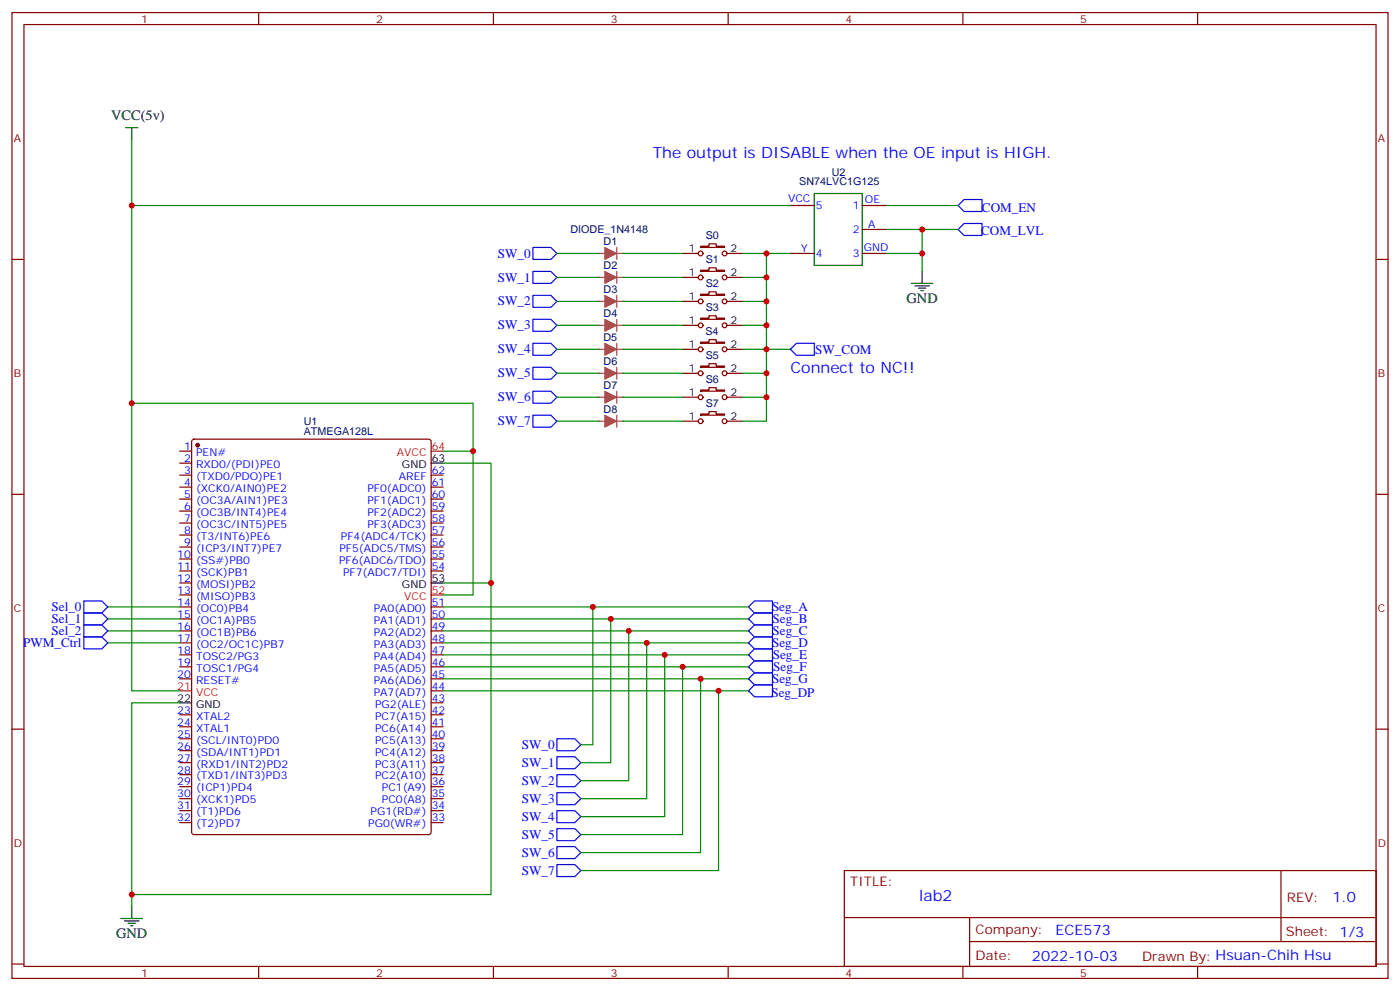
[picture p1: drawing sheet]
<svg xmlns="http://www.w3.org/2000/svg" width="412mm" height="292mm" viewBox="0 0 412 292" stroke-linecap="round" stroke-linejoin="round" font-family="sans-serif">
<g fill="none" stroke="#870000" stroke-width=".35">
<path d="M3.5 3.7h405.4v284.3h-405.4zM7.1 7.2h398.2v277.3h-398.2zM76.2 3.7v3.5M145.3 3.7v3.5M214.5 3.7v3.5M283.6 3.7v3.5M352.8 3.7v3.5M3.5 76.4h3.6M405.3 76.4h3.6M52.9 132.8h3.5M52.9 136.3h3.5M52.9 139.9h3.5"/>
<path d="M56.7 129.5l.4-.2h69.2l.6 .4 .1 115.3-.5 .7h-69.4l-.6-.5-.1-115.2zM127 139.9h3.5M3.5 145.5h3.6M52.9 143.4h3.5M52.9 146.9h3.5M52.9 150.5h3.5M52.9 154h3.5M52.9 157.5h3.5M127 143.4h3.5M127 146.9h3.5M127 150.5h3.5M127 154h3.5"/>
<path d="M127 157.5h3.5M405.3 145.5h3.6M52.9 161h3.5M52.9 164.6h3.5M52.9 168.1h3.5M52.9 171.6h3.5M52.9 175.2h3.5M52.9 178.7h3.5M127 161h3.5M127 164.6h3.5M127 168.1h3.5M127 178.7h3.5"/>
<path d="M52.9 182.2h3.5M52.9 185.7h3.5M52.9 189.3h3.5M52.9 192.8h3.5M52.9 196.3h3.5M52.9 199.8h3.5M127 182.2h3.5M127 185.7h3.5M127 189.3h3.5M127 192.8h3.5M127 196.3h3.5M127 199.8h3.5"/>
<path d="M3.5 214.7h3.6M52.9 210.4h3.5M52.9 214h3.5M52.9 217.5h3.5M127 210.4h3.5M127 214h3.5M127 217.5h3.5M127 206.9h3.5M127 203.4h3.5M405.3 214.7h3.6M52.9 221h3.5M52.9 224.5h3.5"/>
<path d="M52.9 228.1h3.5M52.9 231.6h3.5M52.9 235.1h3.5M52.9 238.7h3.5M127 221h3.5M127 224.5h3.5M127 228.1h3.5M127 231.6h3.5M127 235.1h3.5M127 238.7h3.5M52.9 242.2h3.5M127 242.2h3.5"/>
<path d="M248.7 256.3h156.6v28.2h-156.6zM377.3 256.3v20.9M248.7 270.1h156.5M285.6 277.2h119.6M285.6 270.1v14.2M3.5 283.8h3.6M76.2 284.5v3.5M145.3 284.5v3.5M214.5 284.5v3.5M283.6 284.5v3.5M352.8 284.5v3.5M405.3 283.8h3.6"/>
</g>
<circle cx="58.2" cy="131.1" r=".53" fill="#870000" stroke="#870000" stroke-width=".35"/>
<path d="M127 132.8h3.5M127 175.2h3.5M52.9 203.4h3.5" fill="none" stroke="#f00" stroke-width=".35"/>
<path d="M37 37.6h3.6M38.8 37.6v3.5M127 136.3h3.5M127 171.6h3.5M52.9 206.9h3.5M35.6 270.4h6.4M36.7 271.1h4.2M37.7 271.8h2.2M38.5 272.5h.7M38.8 266.9v3.5" fill="none" stroke="#000" stroke-width=".35"/>
<g fill="none" stroke="#008700" stroke-width=".35">
<path d="M38.8 41.1v162.3h14.1M38.8 118.7h100.5v56.5h-8.8M130.5 136.3h14.1v35.3M130.5 132.8h8.8M31.7 178.7h21.2M130.5 171.6h14.1v91.7h-105.8M130.5 178.7h90M174.6 178.7v40.6h-3.5M31.7 189.3h21.2M31.7 185.7h21.2M31.7 182.2h21.2M130.5 199.8h90"/>
<path d="M130.5 196.3h90M130.5 192.8h90M130.5 189.3h90M130.5 185.7h90M130.5 182.2h90M179.9 182.2v42.3h-8.8M185.2 185.7v44.1h-14.1M190.5 189.3v45.8h-19.4M195.8 192.8v47.6h-24.7M201.1 196.3v49.4h-30M206.4 199.8v51.2h-35.3M52.9 206.9h-14.1v60"/>
<path d="M130.5 203.4h90M211.7 203.4v52.9h-40.6"/>
</g>
<g fill="none" stroke="#00f" stroke-width=".35">
<path d="M157 72.8h5.3l1.7 1.8-1.7 1.8h-5.3zM157 79.9h5.3l1.7 1.8-1.7 1.7h-5.3zM157 87h5.3l1.7 1.7-1.7 1.8h-5.3zM157 94h5.3l1.7 1.8-1.7 1.7h-5.3zM157 108.1h5.3l1.7 1.8-1.7 1.8h-5.3zM157 101.1h5.3l1.7 1.7-1.7 1.8h-5.3zM157 115.2h5.3l1.7 1.7-1.7 1.8h-5.3zM157 122.2h5.3l1.7 1.8-1.7 1.8h-5.3zM24.7 176.9h5.3l1.7 1.8-1.7 1.7h-5.3zM222.2 176.9h5.3v3.5h-5.3l-1.7-1.7zM24.7 180.4h5.3l1.7 1.8-1.7 1.8h-5.3zM24.7 184h5.3l1.7 1.7-1.7 1.8h-5.3z"/>
<path d="M24.7 187.5h5.3l1.7 1.8-1.7 1.7h-5.3zM222.2 180.4h5.3v3.6h-5.3l-1.7-1.8zM222.2 184h5.3v3.5h-5.3l-1.7-1.8zM222.2 187.5h5.3v3.5h-5.3l-1.7-1.7zM222.2 191h5.3v3.6h-5.3l-1.7-1.8zM222.2 194.6h5.3v3.5h-5.3l-1.7-1.8zM222.2 198.1h5.3v3.5h-5.3l-1.7-1.8zM164 217.5h5.3l1.8 1.8-1.8 1.7h-5.3zM222.2 201.6h5.3v3.5h-5.3l-1.7-1.7zM164 222.8h5.3l1.8 1.7-1.8 1.8h-5.3zM164 228.1h5.3l1.8 1.7-1.8 1.8h-5.3zM164 233.4h5.3l1.8 1.7-1.8 1.8h-5.3z"/>
<path d="M164 238.7h5.3l1.8 1.7-1.8 1.8h-5.3zM164 243.9h5.3l1.8 1.8-1.8 1.8h-5.3zM164 249.2h5.3l1.8 1.8-1.8 1.8h-5.3zM164 254.5h5.3l1.8 1.8-1.8 1.8h-5.3z"/>
</g>
<path d="M181.7 72.8v3.6" fill="none" stroke="#a64a4a" stroke-width=".35"/>
<g fill="#a64a4a">
<circle cx="176.4" cy="74.6" r=".18"/>
<circle cx="183.4" cy="74.6" r=".18"/>
</g>
<path d="M176.4 74.6h1.8M181.7 74.6h1.7M181.7 79.9v3.5" fill="none" stroke="#a64a4a" stroke-width=".35"/>
<path d="M178.2 72.8l3.5 1.8-3.5 1.8z" fill="#a64a4a" stroke="#a64a4a" stroke-width=".29"/>
<g fill="#a64a4a">
<circle cx="176.4" cy="81.7" r=".18"/>
<circle cx="183.4" cy="81.7" r=".18"/>
</g>
<path d="M176.4 81.7h1.8M181.7 81.7h1.7M181.7 87v3.5" fill="none" stroke="#a64a4a" stroke-width=".35"/>
<path d="M178.2 79.9l3.5 1.8-3.5 1.7z" fill="#a64a4a" stroke="#a64a4a" stroke-width=".29"/>
<g fill="#a64a4a">
<circle cx="176.4" cy="88.7" r=".18"/>
<circle cx="183.4" cy="88.7" r=".18"/>
</g>
<path d="M176.4 88.7h1.8M181.7 88.7h1.7M181.7 94v3.5" fill="none" stroke="#a64a4a" stroke-width=".35"/>
<path d="M178.2 87l3.5 1.7-3.5 1.8z" fill="#a64a4a" stroke="#a64a4a" stroke-width=".29"/>
<g fill="#a64a4a">
<circle cx="176.4" cy="95.8" r=".18"/>
<circle cx="183.4" cy="95.8" r=".18"/>
</g>
<path d="M176.4 95.8h1.8M181.7 95.8h1.7M181.7 101.1v3.5" fill="none" stroke="#a64a4a" stroke-width=".35"/>
<path d="M178.2 94l3.5 1.8-3.5 1.7z" fill="#a64a4a" stroke="#a64a4a" stroke-width=".29"/>
<g fill="#a64a4a">
<circle cx="176.4" cy="102.8" r=".18"/>
<circle cx="183.4" cy="102.8" r=".18"/>
</g>
<path d="M176.4 102.8h1.8M181.7 102.8h1.7M181.7 108.1v3.6" fill="none" stroke="#a64a4a" stroke-width=".35"/>
<path d="M178.2 101.1l3.5 1.7-3.5 1.8z" fill="#a64a4a" stroke="#a64a4a" stroke-width=".29"/>
<g fill="#a64a4a">
<circle cx="176.4" cy="109.9" r=".18"/>
<circle cx="183.4" cy="109.9" r=".18"/>
</g>
<path d="M176.4 109.9h1.8M181.7 109.9h1.7M181.7 115.2v3.5" fill="none" stroke="#a64a4a" stroke-width=".35"/>
<path d="M178.2 108.1l3.5 1.8-3.5 1.8z" fill="#a64a4a" stroke="#a64a4a" stroke-width=".29"/>
<g fill="#a64a4a">
<circle cx="176.4" cy="116.9" r=".18"/>
<circle cx="183.4" cy="116.9" r=".18"/>
</g>
<path d="M176.4 116.9h1.8M181.7 116.9h1.7M181.7 122.2v3.6" fill="none" stroke="#a64a4a" stroke-width=".35"/>
<path d="M178.2 115.2l3.5 1.7-3.5 1.8z" fill="#a64a4a" stroke="#a64a4a" stroke-width=".29"/>
<g fill="#a64a4a">
<circle cx="176.4" cy="124" r=".18"/>
<circle cx="183.4" cy="124" r=".18"/>
</g>
<path d="M176.4 124h1.8M181.7 124h1.7" fill="none" stroke="#a64a4a" stroke-width=".35"/>
<path d="M178.2 122.2l3.5 1.8-3.5 1.8z" fill="#a64a4a" stroke="#a64a4a" stroke-width=".29"/>
<g fill="none" stroke="#008700" stroke-width=".35">
<path d="M38.8 60.5h194M164 74.6h12.4M183.4 74.6h17.7M218.7 74.6h14.1M225.8 74.6v7.1h-7.1M261.1 74.6h10.5M261.1 60.5h21.1M261.1 67.6h21.1M271.6 67.6v12.3M164 95.8h12.4M164 88.7h12.4M164 81.7h12.4"/>
<path d="M183.4 95.8h17.7M183.4 88.7h17.7M183.4 81.7h17.7M225.8 81.7v7h-7.1M225.8 88.7v7.1h-7.1M225.8 95.8v7h-7.1M164 116.9h12.4M164 109.9h12.4M164 102.8h12.4M183.4 116.9h17.7M183.4 109.9h17.7M183.4 102.8h17.7"/>
<path d="M225.8 109.9v7h-7.1M225.8 116.9v7.1h-7.1M232.8 102.8h-7v7.1h-7.1M164 124h12.4M183.4 124h17.7"/>
</g>
<g fill="none" stroke="#870000" stroke-width=".35">
<path d="M201.1 74.6h4.6M206.4 72.5h2.4v-.7h2.2v.7h2.4v.3h-7zM206.4 79.6h2.4v-.8h2.2v.8h2.4v.3h-7zM214.1 74.6h4.6M232.8 74.6h7.1M232.8 60.5h7.1M254 74.6h7.1M254 60.5h7.1M254 67.6h7.1M201.1 81.7h4.6M201.1 88.7h4.6M201.1 95.8h4.6"/>
<path d="M206.4 86.6h2.4v-.7h2.2v.7h2.4v.4h-7zM206.4 93.7h2.4v-.7h2.2v.7h2.4v.3h-7zM214.1 81.7h4.6M214.1 88.7h4.6M214.1 95.8h4.6M201.1 102.8h4.6M201.1 109.9h4.6M201.1 116.9h4.6M206.4 100.7h2.4v-.7h2.2v.7h2.4v.4h-7zM206.4 107.8h2.4v-.7h2.2v.7h2.4v.3h-7zM206.4 114.8h2.4v-.7h2.2v.7h2.4v.4h-7zM214.1 102.8h4.6"/>
<path d="M214.1 109.9h4.6M214.1 116.9h4.6M201.1 124h4.6M206.4 121.9h2.4v-.7h2.2v.7h2.4v.3h-7zM214.1 124h4.6"/>
<circle cx="206.4" cy="74.6" r=".71"/>
<circle cx="213.4" cy="74.6" r=".71"/>
<circle cx="206.4" cy="95.8" r=".71"/>
<circle cx="206.4" cy="81.7" r=".71"/>
<circle cx="206.4" cy="88.7" r=".71"/>
<circle cx="213.4" cy="81.7" r=".71"/>
<circle cx="213.4" cy="88.7" r=".71"/>
<circle cx="213.4" cy="95.8" r=".71"/>
<circle cx="206.4" cy="116.9" r=".71"/>
<circle cx="206.4" cy="102.8" r=".71"/>
<circle cx="206.4" cy="109.9" r=".71"/>
<circle cx="213.4" cy="116.9" r=".71"/>
<circle cx="213.4" cy="102.8" r=".71"/>
<circle cx="213.4" cy="109.9" r=".71"/>
<circle cx="206.4" cy="124" r=".71"/>
<circle cx="213.4" cy="124" r=".71"/>
</g>
<path d="M239.9 57h14.1v21.1h-14.1zM271.6 79.9v3.5M268.5 83.4h6.3M269.5 84.1h4.3M270.6 84.8h2.1M271.3 85.5h.7" fill="none" stroke="#000" stroke-width=".35"/>
<path d="M282.2 60.5l1.8-1.8h5.3v3.6h-5.3zM282.2 67.6l1.8-1.8h5.3v3.5h-5.3zM234.6 101.1h5.3v3.5h-5.3l-1.8-1.8z" fill="none" stroke="#00f" stroke-width=".35"/>
<g fill="#c00">
<circle cx="139.3" cy="132.8" r=".88"/>
<circle cx="38.8" cy="263.3" r=".88"/>
<circle cx="144.6" cy="171.6" r=".88"/>
<circle cx="174.6" cy="178.7" r=".88"/>
<circle cx="179.9" cy="182.2" r=".88"/>
<circle cx="185.2" cy="185.7" r=".88"/>
<circle cx="190.5" cy="189.3" r=".88"/>
<circle cx="195.8" cy="192.8" r=".88"/>
<circle cx="201.1" cy="196.3" r=".88"/>
<circle cx="206.4" cy="199.8" r=".88"/>
<circle cx="211.7" cy="203.4" r=".88"/>
<circle cx="38.8" cy="118.7" r=".88"/>
<circle cx="225.8" cy="74.6" r=".88"/>
<circle cx="225.8" cy="81.7" r=".88"/>
<circle cx="225.8" cy="88.7" r=".88"/>
<circle cx="225.8" cy="95.8" r=".88"/>
<circle cx="225.8" cy="102.8" r=".88"/>
<circle cx="225.8" cy="109.9" r=".88"/>
<circle cx="225.8" cy="116.9" r=".88"/>
<circle cx="271.6" cy="67.6" r=".88"/>
<circle cx="38.8" cy="60.5" r=".88"/>
<circle cx="271.6" cy="74.6" r=".88"/>
</g>
<g font-size="4.6" fill="#00f">
<text x="192.3" y="46.4">The output is DISABLE when the OE input is HIGH.</text>
<text x="232.8" y="109.9">Connect to NC!!</text>
<text x="270.8" y="265.3">lab2</text>
</g>
<g font-size="4.2">
<text x="32.8" y="35.4">VCC(5v)</text>
<text x="267.1" y="89.1">GND</text>
<text x="34.2" y="276">GND</text>
</g>
<g font-size="4.2" fill="#00f">
<text x="392.5" y="265.6">1.0</text>
<text x="310.9" y="275.1">ECE573</text>
<text x="304" y="282.9">2022-10-03</text>
</g>
<g font-size="3.9" fill="#00f">
<text x="289.2" y="62.3">COM_EN</text>
<text x="289" y="69.3">COM_LVL</text>
<text x="146.6" y="75.8">SW_0</text>
<text x="146.6" y="82.9">SW_1</text>
<text x="146.6" y="89.9">SW_2</text>
<text x="146.6" y="97">SW_3</text>
<text x="146.6" y="104">SW_4</text>
<text x="240.1" y="104.1">SW_COM</text>
<text x="146.6" y="111.1">SW_5</text>
<text x="146.6" y="118.2">SW_6</text>
<text x="146.6" y="125.2">SW_7</text>
<text x="15.2" y="180">Sel_0</text>
<text x="227.4" y="179.9">Seg_A</text>
<text x="15.2" y="183.5">Sel_1</text>
<text x="227.6" y="183.5">Seg_B</text>
<text x="6.8" y="190.5">PWM_Ctrl</text>
<text x="15.2" y="187">Sel_2</text>
<text x="227.4" y="190.5">Seg_D</text>
<text x="227.6" y="187">Seg_C</text>
<text x="227.6" y="194">Seg_E</text>
<text x="227.8" y="197.6">Seg_F</text>
<text x="227.4" y="201.1">Seg_G</text>
<text x="227.2" y="205.1">Seg_DP</text>
<text x="153.7" y="220.5">SW_0</text>
<text x="153.7" y="225.8">SW_1</text>
<text x="153.7" y="231">SW_2</text>
<text x="153.7" y="236.3">SW_3</text>
<text x="153.7" y="241.6">SW_4</text>
<text x="153.7" y="246.9">SW_5</text>
<text x="153.7" y="252.2">SW_6</text>
<text x="153.7" y="257.5">SW_7</text>
</g>
<g font-size="3.9" fill="#800">
<text x="250.5" y="260.9">TITLE:</text>
<text x="379.1" y="265.6">REV:</text>
<text x="287.4" y="275.1">Company:</text>
<text x="378.7" y="275.7">Sheet: 1/3</text>
<text x="287.4" y="282.8">Date:</text>
<text x="336.4" y="282.8">Drawn By: Hsuan-Chih Hsu</text>
</g>
<g font-size="3.2" fill="#800">
<text x="41.6" y="6.7">1</text>
<text x="110.8" y="6.7">2</text>
<text x="179.9" y="6.7">3</text>
<text x="249.1" y="6.7">4</text>
<text x="318.2" y="6.7">5</text>
<text x="4.1" y="41.8">A</text>
<text x="405.9" y="41.8">A</text>
<text x="4.1" y="110.9">B</text>
<text x="405.9" y="110.9">B</text>
<text x="4.1" y="180.1">C</text>
<text x="405.9" y="180.1">C</text>
<text x="4.1" y="249.2">D</text>
<text x="405.9" y="249.2">D</text>
<text x="41.6" y="287.5">1</text>
<text x="110.8" y="287.5">2</text>
<text x="179.9" y="287.5">3</text>
<text x="249.1" y="287.5">4</text>
<text x="318.2" y="287.5">5</text>
</g>
<g font-size="3.2" fill="#000080">
<text x="245" y="51.9">U2</text>
<text x="235.4" y="54.6">SN74LVC1G125</text>
<text x="168" y="68.6">DIODE_1N4148</text>
<text x="207.9" y="70.5">S0</text>
<text x="177.8" y="72.2">D1</text>
<text x="207.9" y="77.5">S1</text>
<text x="177.8" y="79.3">D2</text>
<text x="177.8" y="86.3">D3</text>
<text x="207.9" y="84.6">S2</text>
<text x="177.8" y="93.4">D4</text>
<text x="207.9" y="91.6">S3</text>
<text x="177.8" y="100.5">D5</text>
<text x="207.8" y="98.7">S4</text>
<text x="177.8" y="107.5">D6</text>
<text x="207.9" y="105.7">S5</text>
<text x="207.9" y="112.8">S6</text>
<text x="177.8" y="114.6">D7</text>
<text x="207.9" y="119.8">S7</text>
<text x="89.5" y="125">U1</text>
<text x="177.8" y="121.6">D8</text>
<text x="89.5" y="128">ATMEGA128L</text>
</g>
<g font-size="3.2" fill="#00f">
<text x="232.1" y="59.4">VCC</text>
<text x="254.8" y="59.8">OE</text>
<text x="240.3" y="61.6">5</text>
<text x="251.2" y="61.6">1</text>
<text x="251.2" y="68.6">2</text>
<text x="255.7" y="67.2">A</text>
<text x="236" y="74.3">Y</text>
<text x="240.3" y="75.7">4</text>
<text x="251.2" y="75.7">3</text>
<text x="254.5" y="73.9">GND</text>
<text x="54.3" y="132.5">1</text>
<text x="54.3" y="136">2</text>
<text x="57.7" y="134.2">PEN#</text>
<text x="57.7" y="137.8">RXD0/(PDI)PE0</text>
<text x="54.3" y="139.5">3</text>
<text x="54.3" y="143.1">4</text>
<text x="57.7" y="141.3">(TXD0/PDO)PE1</text>
<text x="117.5" y="141.3">AREF</text>
<text x="127.2" y="143.1">61</text>
<text x="127.2" y="139.5">62</text>
<text x="54.3" y="146.6">5</text>
<text x="57.7" y="144.8">(XCK0/AIN0)PE2</text>
<text x="57.7" y="148.3">(OC3A/AIN1)PE3</text>
<text x="108.2" y="148.3">PF1(ADC1)</text>
<text x="108.2" y="144.8">PF0(ADC0)</text>
<text x="127.2" y="146.6">60</text>
<text x="54.3" y="150.1">6</text>
<text x="54.3" y="153.6">7</text>
<text x="57.7" y="151.9">(OC3B/INT4)PE4</text>
<text x="57.7" y="155.4">(OC3C/INT5)PE5</text>
<text x="108.2" y="155.4">PF3(ADC3)</text>
<text x="108.2" y="151.9">PF2(ADC2)</text>
<text x="127.2" y="153.6">58</text>
<text x="127.2" y="150.1">59</text>
<text x="54.3" y="157.2">8</text>
<text x="54.3" y="160.7">9</text>
<text x="57.7" y="158.9">(T3/INT6)PE6</text>
<text x="100.4" y="158.9">PF4(ADC4/TCK)</text>
<text x="127.2" y="160.7">56</text>
<text x="127.2" y="157.2">57</text>
<text x="52.2" y="164.2">10</text>
<text x="52.2" y="167.7">11</text>
<text x="57.7" y="162.5">(ICP3/INT7)PE7</text>
<text x="57.7" y="166">(SS#)PB0</text>
<text x="99.9" y="166">PF6(ADC6/TDO)</text>
<text x="100" y="162.5">PF5(ADC5/TMS)</text>
<text x="127.2" y="167.7">54</text>
<text x="127.2" y="164.2">55</text>
<text x="52.2" y="171.3">12</text>
<text x="57.7" y="169.5">(SCK)PB1</text>
<text x="57.7" y="173">(MOSI)PB2</text>
<text x="101" y="169.5">PF7(ADC7/TDI)</text>
<text x="52.2" y="174.8">13</text>
<text x="52.2" y="178.3">14</text>
<text x="57.7" y="176.6">(MISO)PB3</text>
<text x="127.2" y="178.3">51</text>
<text x="52.2" y="181.9">15</text>
<text x="52.2" y="185.4">16</text>
<text x="57.7" y="180.1">(OC0)PB4</text>
<text x="57.7" y="183.6">(OC1A)PB5</text>
<text x="110.1" y="183.6">PA1(AD1)</text>
<text x="110.1" y="180.1">PA0(AD0)</text>
<text x="127.2" y="185.4">49</text>
<text x="127.2" y="181.9">50</text>
<text x="52.2" y="188.9">17</text>
<text x="57.7" y="187.1">(OC1B)PB6</text>
<text x="57.7" y="190.7">(OC2/OC1C)PB7</text>
<text x="110.1" y="190.7">PA3(AD3)</text>
<text x="110.1" y="187.1">PA2(AD2)</text>
<text x="127.2" y="188.9">48</text>
<text x="52.2" y="192.4">18</text>
<text x="52.2" y="196">19</text>
<text x="57.7" y="194.2">TOSC2/PG3</text>
<text x="57.7" y="197.7">TOSC1/PG4</text>
<text x="110.1" y="197.7">PA5(AD5)</text>
<text x="110.1" y="194.2">PA4(AD4)</text>
<text x="127.2" y="196">46</text>
<text x="127.2" y="192.4">47</text>
<text x="52.2" y="199.5">20</text>
<text x="57.7" y="201.3">RESET#</text>
<text x="110.1" y="201.3">PA6(AD6)</text>
<text x="127.2" y="203">44</text>
<text x="127.2" y="199.5">45</text>
<text x="110.1" y="204.8">PA7(AD7)</text>
<text x="110.5" y="208.3">PG2(ALE)</text>
<text x="127.2" y="206.6">43</text>
<text x="52.2" y="210.1">23</text>
<text x="52.2" y="213.6">24</text>
<text x="57.7" y="211.8">XTAL2</text>
<text x="57.7" y="215.4">XTAL1</text>
<text x="110.5" y="215.4">PC6(A14)</text>
<text x="110.5" y="211.8">PC7(A15)</text>
<text x="127.2" y="213.6">41</text>
<text x="127.2" y="210.1">42</text>
<text x="52.2" y="217.1">25</text>
<text x="52.2" y="220.7">26</text>
<text x="57.7" y="218.9">(SCL/INT0)PD0</text>
<text x="110.5" y="218.9">PC5(A13)</text>
<text x="127.2" y="220.7">39</text>
<text x="127.2" y="217.1">40</text>
<text x="52.2" y="224.2">27</text>
<text x="52.2" y="227.7">28</text>
<text x="57.7" y="222.4">(SDA/INT1)PD1</text>
<text x="57.7" y="226">(RXD1/INT2)PD2</text>
<text x="110.5" y="226">PC3(A11)</text>
<text x="110.5" y="222.4">PC4(A12)</text>
<text x="127.2" y="227.7">37</text>
<text x="127.2" y="224.2">38</text>
<text x="52.2" y="231.2">29</text>
<text x="57.7" y="229.5">(TXD1/INT3)PD3</text>
<text x="57.7" y="233">(ICP1)PD4</text>
<text x="110.5" y="229.5">PC2(A10)</text>
<text x="112.5" y="233">PC1(A9)</text>
<text x="127.2" y="231.2">36</text>
<text x="52.2" y="234.8">30</text>
<text x="52.2" y="238.3">31</text>
<text x="57.7" y="236.5">(XCK1)PD5</text>
<text x="112.5" y="236.5">PC0(A8)</text>
<text x="127.2" y="238.3">34</text>
<text x="127.2" y="234.8">35</text>
<text x="52.2" y="241.8">32</text>
<text x="57.7" y="240.1">(T1)PD6</text>
<text x="57.7" y="243.6">(T2)PD7</text>
<text x="108.5" y="243.6">PG0(WR#)</text>
<text x="109.2" y="240.1">PG1(RD#)</text>
<text x="127.2" y="241.8">33</text>
</g>
<g font-size="3.2">
<text x="202.9" y="74.3">1</text>
<text x="215.2" y="74.3">2</text>
<text x="202.9" y="81.3">1</text>
<text x="215.2" y="81.3">2</text>
<text x="202.9" y="88.4">1</text>
<text x="215.2" y="88.4">2</text>
<text x="202.9" y="95.4">1</text>
<text x="215.2" y="95.4">2</text>
<text x="202.9" y="102.5">1</text>
<text x="215.2" y="102.5">2</text>
<text x="202.9" y="109.5">1</text>
<text x="215.2" y="109.5">2</text>
<text x="202.9" y="116.6">1</text>
<text x="215.2" y="116.6">2</text>
<text x="202.9" y="123.6">1</text>
<text x="215.2" y="123.6">2</text>
<text x="118.4" y="137.8">GND</text>
<text x="127.2" y="136">63</text>
<text x="118.4" y="173">GND</text>
<text x="127.2" y="171.3">53</text>
<text x="52.2" y="206.6">22</text>
<text x="57.7" y="208.3">GND</text>
</g>
<g font-size="3.2" fill="#f00">
<text x="116.9" y="134.2">AVCC</text>
<text x="127.2" y="132.5">64</text>
<text x="119.1" y="176.6">VCC</text>
<text x="127.2" y="174.8">52</text>
<text x="52.2" y="203">21</text>
<text x="57.7" y="204.8">VCC</text>
</g>
</svg>
